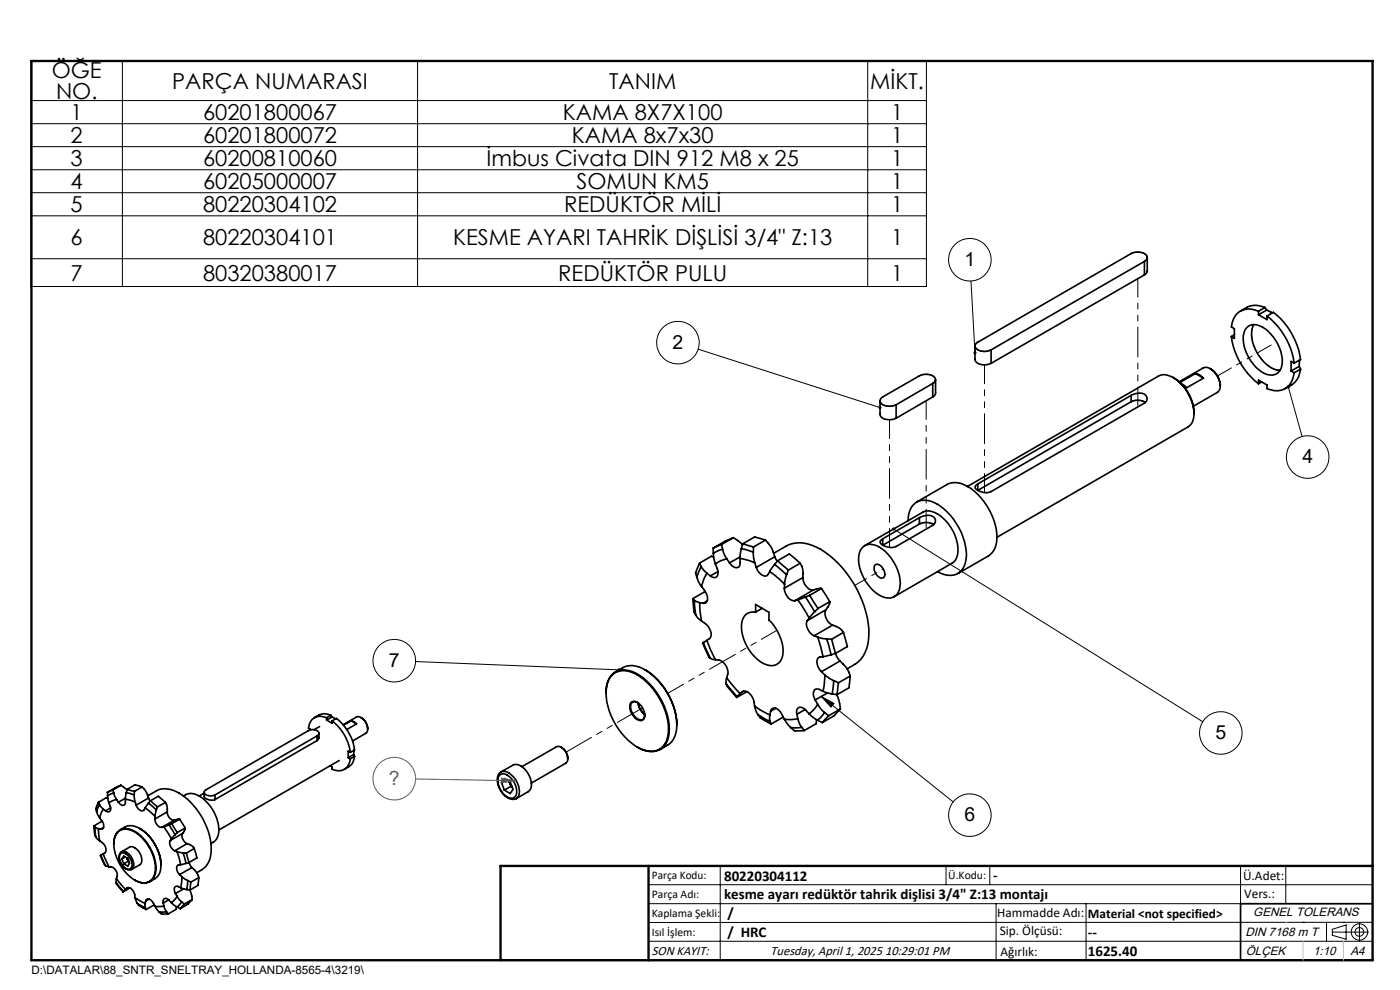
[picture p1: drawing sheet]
<svg xmlns="http://www.w3.org/2000/svg" width="297mm" height="210mm" viewBox="0 0 297 210" stroke-linecap="round" stroke-linejoin="round" font-family="sans-serif">
<g fill="none" stroke="#000" stroke-width=".35">
<path d="M242.8 55.4a.95 .95 0 0 0 .6-1.1 .95 .95 0 0 0-1-.7l-1.6-.1-.8 .3-32.6 18.8a.85 .85 0 0 0-.6 .8 .85 .85 0 0 0 .6 .8l.4 .2a3 3 0 0 0 2.5-.2M242.8 55.4l-32.5 18.8M242.8 55.4v2.9M242.8 58.3l-32.5 18.8M243.4 54.6v2.9l-.1 .3-.5 .5M206.8 73.4v2.9a2.23 2.23 0 0 0 3 .9l.5-.1M210.3 74.2v2.9M253.6 79.2a2.69 2.69 0 0 1 1.7 1M253.6 79.2l-3.3 1.9M253.6 79.2l1.7 1M256.8 78.2a1.51 1.51 0 0 0-1.6-.1l-5 2.9M256.8 78.2a4.5 4.5 0 0 1 2 4.4l-.5 .6-5.1 3"/>
<path d="M256.8 78.2a4.2 4.2 0 0 1 2.1 3.7M261.2 71.4a15.3 15.3 0 0 0 5.8 10M261.9 71l-.7 .4M264.3 69.7a2.49 2.49 0 0 1 3.6-.3 8.8 8.8 0 0 1 4.1 8.1 2.39 2.39 0 0 1-3.8 1.7 8.7 8.7 0 0 1-4.3-8.5zM266 68.9a6.8 6.8 0 0 0 1.1 6.6 5.8 5.8 0 0 0 4.5 3.1M267 66a3.8 3.8 0 0 0-5.8 3.3l.7 .4v2.1l-.7-.4M267 66v.8M267 66.8l1.8 1v-.7M268.4 65.2l.3 .6M268.4 65.2a4.7 4.7 0 0 0-5.3 .8M268.4 65.2l-1.4 .8M268.7 65.8l1.2 .6"/>
<path d="M268.7 65.8l-1.7 1M268.8 67.1a15.3 15.3 0 0 1 5.7 9.9M268.8 67.1l1.3-.9a15.5 15.5 0 0 1 5.8 10.1l-1.4 .7M273.9 78.7l.6 .4M274.5 79.1a3.8 3.8 0 0 1-5.7 3.3v-.7l-1.8-1.1v.8M274.5 77l-.6-.3v2M275.6 77.7l.3 .6M275.6 77.7l-1.7 1M275.7 76.4l-.1 1.3M275.9 78.3a4.7 4.7 0 0 1-3.3 4.1M275.9 78.3l-1.4 .8M186.7 85v2.9a1.7 1.7 0 0 0 2 1.1l1.4-.3"/>
<path d="M190.1 85.9v2.8M197.9 81.3a.85 .85 0 0 0 .6-.8 .85 .85 0 0 0-.6-.8l-1.4-.3-1.4 .3-7.8 4.5a.96 .96 0 0 0-.6 1.1 .96 .96 0 0 0 1 .7l1.5 .1 .9-.2M197.9 81.3l-7.8 4.6M197.9 81.3v2.9M197.9 84.2l-7.8 4.5M198.5 80.5v2.9l-.1 .3-.5 .5M240 83.9l.2-.2a2.79 2.79 0 0 1 2.9 .1 1.04 1.04 0 0 1-.3 1.7l-32.5 18.8a2.97 2.97 0 0 1-3.4-.8l.1-.6 .4-.3M240 85.2l1.4-.3 1 .1 .6 .4M240 83.9l-32.6 18.7M240 85.2l-32.6 18.8v-1.4M240 83.9v1.3M248.9 80.1a2.99 2.99 0 0 0-3.2-.3l-40.5 23.4"/>
<path d="M248.9 80.1a9.7 9.7 0 0 1 4.4 8.3 2.7 2.7 0 0 1-1.3 2.2l-40.5 23.4M248.9 80.1a9.1 9.1 0 0 1 4.4 7.6M255.3 80.2l-3.6 2.1-1.1-.9M267.7 81l-.7 .4M148.4 119.4l.4 .8M148.4 119.4l-.8 2.1 .2 1M151.3 116.3v1.1M151.3 117.4l.1 .8 .4 1.4M151.4 118.1l-.5-.1-2.5 1.4M151.8 119.6a2.95 2.95 0 0 1 .4 2.6 .89 .89 0 0 1-1.5 0M153.1 115.5l.2 1M153.1 115.5l-1.8 .8"/>
<path d="M153.3 116.5l.4 1.3 .5 .8M153.3 116.5l-2 .9M154.2 118.6a5.4 5.4 0 0 0-2.4 1M154.2 118.6l.6 .8M155.6 114l1.9 1.6M155.6 114l-1.8 .8-2.5 1.5M155.6 114l-2.5 1.5M157 118.5a1.57 1.57 0 0 1-.6 1.9 1.66 1.66 0 0 1-1.6-1M157 118.5l3.1 .9M157 118.1l-2.2 1.3M157.3 116.4l2.5 .7M157.3 116.4l-.3 2.1"/>
<path d="M157.6 115.3l2.2 .7M157.6 115.3l-.3 1.1M159.8 117.1l.3 2.3M159.8 116v1.1M160.1 119.4l.3 1M162.4 114.6l.6 .7a6.1 6.1 0 0 1 1.4 2.8M162.4 114.6l-2.3-.7-2.5 1.4M162.4 114.6l-2.6 1.4M164.1 117.4a10.6 10.6 0 0 1 4.5-2.2 9.9 9.9 0 0 1 7.4 2.7 22.7 22.7 0 0 1 8.3 16.7 7.2 7.2 0 0 1-4.6 7.3M164.3 119.7l2.6 2.2M164.3 119.7l-1 1.5M164.4 118.1l.5 1"/>
<path d="M164.4 118.1l-4 2.3M165 118.9l2.3 2M165 118.9l-.7 .8M165 118.9l2.5-1.4 2.3 2M169.8 119.5l.3 .6a4.6 4.6 0 0 1 .2 2.4M169.8 119.5l-2.5 1.4M182.8 116.3a3 3 0 0 1 4.4 .2 9.1 9.1 0 0 1 3.6 8.6 2.61 2.61 0 0 1-4.3 1.2 9.6 9.6 0 0 1-4.3-8.4l.3-1.2zM183.4 115.7l12.3-7a3.8 3.8 0 0 1 4.4 1.2 8.9 8.9 0 0 1 3 8.1 2.23 2.23 0 0 1-1.1 1.5l-12.3 7.1M185.6 119.9a1.18 1.18 0 0 1 1.7 .7 1.39 1.39 0 0 1 0 2 1.81 1.81 0 0 1-1.8-1.7zM192.7 110.4a3.8 3.8 0 0 1 3.3-4.3 7.8 7.8 0 0 1 5.7 3.3 13.2 13.2 0 0 1 3.3 9.1 3.5 3.5 0 0 1-5.4 3.1l-.7-.3M194.5 106.5l6.4-3.7a4.8 4.8 0 0 1 5.2 .9 13.7 13.7 0 0 1 5.4 11.1 4 4 0 0 1-1.8 3.1l-6.5 3.8M195.1 109.8a2.82 2.82 0 0 1 3.1 0 1.08 1.08 0 0 1-.3 1.6l-7.8 4.5a3.1 3.1 0 0 1-3.4-.8v-.2l.6-.6"/>
<path d="M195.1 111.2l1.4-.4 .9 .2 .6 .3M195.1 109.8l-7.8 4.5M195.1 111.2l-7.8 4.5v-1.4M195.1 109.8v1.4M147 127l.3 .3M147 127l.2 2.8 .4 .7M147.3 127.3l1.1 .5M147.3 127.3l.3 3.2M147.6 130.5l.4 .5 .8 .8M147.8 122.5l.3 .7 .7 1.2M148.4 127.8l.1 1.9 .3 2.1M148.4 127.8l.8 .2"/>
<path d="M148.8 120.2l1.2 1.4M148.8 120.2l-1 2.3M148.8 131.8a3.2 3.2 0 0 1 2 3.2l-.1 .3-.7 .5M148.8 124.4l.9 1.3a1.55 1.55 0 0 1-.2 2.3h-.3M149.2 136.3l1.5 3.3M149.2 136.3l-.2 .1 .8 1.7 .6 1.3 .3 .2M149.6 125.5l-2.6 1.5M150 135.8l.8 2.1 1 2M150 121.6l-.7 1.3-.5 1.5M150 135.8l-.8 .5M150 121.6l.7 .6M150 127.5l-.8 .5"/>
<path d="M150.7 139.6l1.1 .3M151.8 139.9a2.68 2.68 0 0 1 2.4 3.8M152.3 121.2l-1.6 1M160.3 128.2l2.8 1.7v1.6a9.4 9.4 0 0 1 3 7.5 2.55 2.55 0 0 1-4.1 1.8 9.3 9.3 0 0 1-4.6-8.9 2.35 2.35 0 0 1 2.9-2.1zM160.4 120.4a1.93 1.93 0 0 0 2.4 1.7l.5-.9M161.7 129l-1.4 .8M163.3 121.2l3.1 2.7M166.4 124.8a2.61 2.61 0 0 0 2.2 2.6M166.4 123.9v.9M166.9 121.9l-.5 2M167.3 120.9l-.4 1M169.2 127.2l2.5 3.9"/>
<path d="M169.2 127.2l-.6 .2M170.3 122.5a2.61 2.61 0 0 0 2.2 2.7M170.3 122.5l-3.9 2.3M170.9 126.6l1.9 3.2M170.9 126.6l-1.7 .6M171.3 131.6a2.61 2.61 0 0 0 1.4 3.3M171.7 131.1l-.4 .5M171.8 126.3l1.7 2.8M171.8 126.3l-.9 .3M172.5 125.2l-3.9 2.2M172.7 134.9l.8 .2M172.8 129.8l-1.1 1.3"/>
<path d="M173.5 135.1l1.1 4.2M173.5 135.1l1.9 .4M173.5 129.1l-.7 .7M174.3 124.8l1.7 2.8M174.3 124.8h-.7l-1.1 .4M174.3 124.8l-2.5 1.5M174.6 139.3l-.6 .1a1.3 1.3 0 0 0-.5 1.8l.8 1.3M175.2 129.4a2.63 2.63 0 0 0 1.4 3.2M175.2 129.4l-3.9 2.2M175.4 135.5l.9 3.4M175.4 135.5l1 .1M176 127.6l-.1 .6-.7 1.2"/>
<path d="M176 127.6l-2.5 1.5M176.3 138.9l-1.7 .4M176.4 135.6l.8 3M176.6 132.6a3.2 3.2 0 0 1 2.3 1.6M176.6 132.6l-3.9 2.3M177.2 138.6l-.9 .3M177.3 138.6l.3 .8 .6 .8M178.9 134.2l.9 3-2.6 1.4M178.9 134.2l-2.5 1.4M67.3 156.1a.64 .64 0 0 0 .3-.7 .64 .64 0 0 0-.6-.5l-.7-.1-.9 .2-21.7 12.5a.62 .62 0 0 0-.4 .7 .62 .62 0 0 0 .7 .5l.7 .1 .9-.2M67.3 157.1l-21.7 12.5M67.3 156.1l-21.7 12.5"/>
<path d="M67.3 156.1v1M67.7 156.4l-.4 .7M67.7 155.5v1M67.8 154.1l-1.2 .7M69.3 152.3a2.55 2.55 0 0 0-3.9 2.2l.5 .3M69.3 152.3v.4M69.3 152.7l1.1 .7v-.5M70.2 151.7l.2 .4M70.2 151.7l-.5-.2a3.2 3.2 0 0 0-3 .7M70.2 151.7l-.9 .6M70.4 152.9a10.3 10.3 0 0 1 3.9 6.7M70.4 152.9l1-.5a10.1 10.1 0 0 1 3.8 6.7l-.9 .5"/>
<path d="M70.4 152.1l.8 .4M70.4 152.1l-1.1 .6M74.3 159.6l-.4-.3v1.4M74.5 152.9l.7 .3 .4 .4M74.5 152.9l-1.6 .9M74.5 152.9l1.1 .7M75.1 159.2l-.1 .8M75.6 153.6l-2 1.2M76.6 152.2l-.8-.2-3 1.7M76.6 152.2a2.67 2.67 0 0 1 1.2 3.2l-3 1.8M76.6 152.2a2.89 2.89 0 0 1 1.4 2.4M119 158.5l-.9-.1-7.4 4.2"/>
<path d="M119 158.5a2.84 2.84 0 0 1 1.3 3.1l-.2 .3-7.4 4.2M119 158.5a2.6 2.6 0 0 1 1.4 2.5M128.6 147a4.8 4.8 0 0 1 2.1-4.5 5.6 5.6 0 0 1 5.8 1.3 14.8 14.8 0 0 1 5.5 11.7 3.8 3.8 0 0 1-4.1 3.9 5.8 5.8 0 0 1-2.7-.9M129.6 143.4a4 4 0 0 1 5.2-.5 14.4 14.4 0 0 1 7 12.6 3.8 3.8 0 0 1-5.5 3.5 14.1 14.1 0 0 1-7.6-10.1 7 7 0 0 1 .9-5.5zM130.5 142.5a5.1 5.1 0 0 1 6.8-.2 15 15 0 0 1 6.3 11.4M134 148.9a1.79 1.79 0 0 1 2.1 .9l.3 .5a2.05 2.05 0 0 1 0 2.4 1.66 1.66 0 0 1-2.1-.9 2.32 2.32 0 0 1-.3-2.9zM135.2 149a.95 .95 0 0 0-1.1 0 .95 .95 0 0 0-.3 1.1 2.87 2.87 0 0 0 2.3 2.6 .96 .96 0 0 0 .7-1M135.4 149.1v.1a3.4 3.4 0 0 0 1.4 2.3l-1-1.2-.4-1.2M136.9 142.1a14.6 14.6 0 0 1 6.7 11.6M143.6 153.7a5 5 0 0 1-3.6 5.3M154.1 145.1l2.3 2.7M154.1 145.1l.1 .4 2.1 2.4"/>
<path d="M154.2 143.7l2.8 3.4M154.2 143.7l-.1 1.4M156.4 147.8l-.1 .1M157 147.1l-.6 .7M157.5 146.7a1.45 1.45 0 0 1 1.9 .8 4 4 0 0 1 .7 2.3M157.5 146.7l-.5 .4M157.7 146.6l-.2 .1M158.5 146.7l-2.2 1.2M160.1 149.8l1.6 1 1.6 .9M160.1 149.8l.7 1.7M160.8 151.5l2.6 1.6M160.8 151.5a2.58 2.58 0 0 0 1.6 1.4l1.2 .7"/>
<path d="M163.3 151.7l.1 1.4M163.4 153.1l.2 .5M163.5 150.9a.88 .88 0 0 1 .6-.7 .88 .88 0 0 1 .9 .3l.7 .7 .7 1.4M163.5 150.9l-.2 .8M164.6 150.2l-1.1 .7M166.2 152l-2.6 1.6M166.4 152.6l1.3 1.7M167.7 154.3l.9 .7h2M169.1 151.5l.2 1M169.3 152.5l-1.4 .1h-1.5M169.3 152.5l.4 1.2 .4 .6M170.1 154.3l.5 .7"/>
<path d="M170.1 154.3l-1.2 .1-1.2-.1M170.8 150.5l-1.7 1M171.6 151.4a2.56 2.56 0 0 0-2-1.4 1.04 1.04 0 0 0-.5 1.5M171.6 151.4l1.9 1.4M172.9 148.5l.6 .9M173.2 152.7l-.1 .8-2.5 1.5M173.5 149.4l-.6 .9-1.3 1.1M173.5 149.4l.8 1.2 .6 .6M173.5 152.8l.9 .5M174.3 142.5l.7 .6M174.6 146.6a1.54 1.54 0 0 0-1.7-.3 1.81 1.81 0 0 0 0 2.2M174.6 146.6l1.9 .6"/>
<path d="M174.9 151.2l.9 .6M174.9 151.2l-1.4 1.6M175 143.1l-.2 2.3-.2 1.2M175 143.1l1.8 1.3M175.5 147l-2.6 1.5M175.8 151.8l-1.4 1.5M176.5 147.2l1.1 .1M176.8 144.4l1.1 .4M176.8 144.4l-.3 2.8M177.5 147.3l.5 1.4 .3 1.7M177.9 144.8l-.3 2.5M178.2 140.2l.7 .7a5.2 5.2 0 0 1 1.5 2.5"/>
<path d="M178.2 140.2l-3.9 2.3M178.3 150.4l-1.3 1.4-2.6 1.5M178.3 150.4l-2.5 1.4M180.4 143.4l-.3 2.5-2.5 1.4M180.4 143.4l-2.5 1.4M19.9 175.2l.2 .2M19.9 175.2l.2 1.9 .2 .4M20.1 175.4l.8 .4M20.1 175.4l.2 2.1M20.3 177.5l.8 .9M20.5 172.2l.6 1.3M20.9 175.8l.2 2.6"/>
<path d="M20.9 170.2l.2 .5M20.9 170.2l-.6 1.3 .2 .7M20.9 175.8l.5 .1M21.1 170.7l.8 .9M21.1 170.7l-.6 1.5M21.1 178.4a1.78 1.78 0 0 1 1.2 2.5l-.4 .2M21.1 173.5l.5 .6a1.14 1.14 0 0 1 0 1.8h-.2M21.7 174.2l-1.8 1M21.9 171.6l-.8 1.9M21.9 171.6l.5 .4M22 175.5l-.6 .4M22.8 168.1v.7"/>
<path d="M22.8 168.8l.3 1.5M22.9 169.3l-.4-.1-1.6 1M23.1 170.3l.4 .9a.66 .66 0 0 1-.2 .9 .66 .66 0 0 1-.9-.1M23.5 171.4l-1.1 .6M24 167.5l.1 .7M24 167.5l-1.2 .6M24.1 179a2.76 2.76 0 0 1 2.7-3.2 7.8 7.8 0 0 1 5.5 5.1 5.7 5.7 0 0 1 0 5.6 2.93 2.93 0 0 1-3.8 .2M24.1 168.2l.6 1.4M24.1 168.2l-1.3 .6M24.7 169.6l-1.6 .7M24.7 169.6l.4 .6M24.9 176.6a3.2 3.2 0 0 1 4.4 .4 9.3 9.3 0 0 1 3.5 8.2 2.42 2.42 0 0 1-3.5 1.8 9.2 9.2 0 0 1-5-9.1z"/>
<path d="M25.4 176.1a3.6 3.6 0 0 1 5 .2 10.2 10.2 0 0 1 3.7 7.2M25.6 166.6l1.4 1M25.6 166.6l-2.8 1.5M25.6 166.6l-1.6 .9M26.6 169.5a1.18 1.18 0 0 1-.2 1.2l-.6 .1-.7-.6M26.6 169.5l2.1 .6M26.6 169.3l-1.5 .9M26.8 168.1l1.7 .5M26.8 168.1l-.2 1.4M27 167.5l1.5 .4M27 167.5l-.2 .6M28.5 168.6l.2 1.5"/>
<path d="M28.5 167.9v.7M28.7 170.1l.2 .7M28.9 170.8a1.25 1.25 0 0 0 1.5 1.1l.4-.5M29.7 175.7a9.7 9.7 0 0 1 4.4 7.8M30.2 166.9l.7 .9 .6 1.5M30.2 166.9l-1.6-.4-1.6 1M30.2 166.9l-1.7 1M30.8 171.4l2.1 1.8M31.4 168.8l1.8-1a5.1 5.1 0 0 1 5.4 .9 14.8 14.8 0 0 1 6.2 12.3 4.7 4.7 0 0 1-3.1 4.1M31.5 170.4l1.7 1.4M31.5 170.4l-.7 1M31.5 169.3l.4 .6"/>
<path d="M31.5 169.3l-2.6 1.5M31.9 169.9l1.5 1.3M31.9 169.9l-.4 .5M31.9 169.9l1.7-1 1.5 1.3M32.8 173.7a1.76 1.76 0 0 0 1.6 1.8M32.9 173.2l-.1 .5M33.2 171.8l-.3 1.4M33.4 171.2l-.2 .6M34.7 175.4l1.7 2.5M34.7 175.4l-.3 .1M35.1 170.2l.3 .7 .1 1.3M35.1 170.2l-1.7 1"/>
<path d="M35.5 172.2a1.69 1.69 0 0 0 1.5 1.8M35.5 172.2l-2.7 1.5M35.8 175l1.3 2.1M35.8 175l-1.1 .4M36.1 178.3a1.75 1.75 0 0 0 1 2.2M36.4 177.9l-.3 .4M36.4 174.7l1.2 1.9M36.4 174.7l-.6 .3M37 174l-2.6 1.5M37.1 177.1l-.7 .8M37.6 176.6l-.5 .5M38.1 173.8l1.2 1.8"/>
<path d="M38.1 173.8l-1.1 .2M38.1 173.8l-1.7 .9M38.7 176.8a1.72 1.72 0 0 0 1 2.2M38.7 176.8l-2.6 1.5M38.9 168.9a2.96 2.96 0 0 1 3.9 .3 8.8 8.8 0 0 1 3.5 7.9 2.78 2.78 0 0 1-1.5 1.9M39.3 175.6l-.6 1.2M39.3 175.6l-1.7 1M39.7 179l1.2 .5 .3 .5M39.7 179l-2.6 1.5M41.2 180l.6 2-1.7 .9M41.2 180l-1.7 1M43.3 168.2l-1 .7"/>
<path d="M43.3 168.1v.9M43.4 169a1.9 1.9 0 0 0 2.2 .6M45.6 168.6v1M72 161.3l-25.6 14.8M73.9 160.7l.4 .3M74.3 161a2.57 2.57 0 0 1-3.9 2.2v-.5l-.4-.3M75 160l.2 .4M75 160l-1.1 .7M75.2 160.4l-.1 .6a2.9 2.9 0 0 1-2.1 2.2M75.2 160.4l-.9 .6M105.9 164.6a1.42 1.42 0 0 1 2.1 .1 3.8 3.8 0 0 1 1.4 4.2 1.42 1.42 0 0 1-2.2-.1 3.8 3.8 0 0 1-1.3-4.2zM106.3 163.8a2.37 2.37 0 0 0-.5 3.1 3.5 3.5 0 0 0 3.5 2.6l.2-.1"/>
<path d="M106.3 163.8l2.5-1.5a2.81 2.81 0 0 1 3.3 1.9 2.86 2.86 0 0 1 0 3.7l-2.6 1.5M106.3 163.8a2.22 2.22 0 0 1 2.5 .8 4 4 0 0 1 1 4.5l-.3 .3M106.4 166l.6 1.6M106.4 166l.6-.8 1.2 .7 .6 1.6-.6 .8-1.2-.7M107.5 165.4l-1.1 .6M108 165.7l.1 .3M108 165.8l.1 .2M108.1 166l.5 .8M108.1 166l.3 .8M108.4 166.8l-1.4 .8M108.4 166.8l.3 .1M21.4 181.4l1 2.2"/>
<path d="M21.4 181.4l-.1 .1 .5 1.1 .6 1M21.9 181.1l1.2 2.8M21.9 181.1l-.5 .3M22.4 183.6l.7 .3M23.1 183.9a1.75 1.75 0 0 1 1.6 2.5M24.7 187.2l1.5 1.9M24.7 187.2v.4l1.4 1.6M24.7 186.4l1.9 2.2M24.7 186.4v.8M25.5 181.2a1.09 1.09 0 0 1 1.7 .4 2.17 2.17 0 0 1 .5 2.7 1.66 1.66 0 0 1-2-1.2l-.4-1zM25.8 180.7a2.22 2.22 0 0 0 .6 3.3l.8 .5 .7-.1M25.8 180.7l1.7-1a2.08 2.08 0 0 1 2.3 1.6l.3 1.1-.3 .9-1.9 1.1"/>
<path d="M25.8 180.7a2.03 2.03 0 0 1 2.3 1.6l.3 1.1-.1 .6-.4 .4M25.9 182.2l.3 1M25.9 182.2l.3-.6 .9 .5 .4 1-.4 .6-.9-.5M26.2 189.1l-.1 .1M26.6 181.8l-.7 .4M26.6 188.6l-.4 .5M26.9 188.4a1.27 1.27 0 0 1 1.6 1.1l.1 .9M26.9 188.4l-.3 .2M27.1 188.3l-.2 .1M27.2 182.7l-.2-.7 .3 .7M27.2 182.7l-1 .5M27.2 182.7l.1 .1"/>
<path d="M27.6 188.3l-1.5 .9M28.6 190.4l2.2 1.3M28.6 190.4l.5 1.2M29.1 191.6l1.7 1M29.1 191.6l.3 .4 1.6 .9M30.8 191.7v.9M30.8 192.6l.2 .3M30.9 191.1l.1-.2a.83 .83 0 0 1 1.4 .4l.5 1M30.9 191.1l-.1 .6M31.6 190.7l-.7 .4M32.7 191.9l-1.7 1M32.9 192.3l.9 1.2"/>
<path d="M33.8 193.5l.5 .4h1.4M34.1 183.5a3.3 3.3 0 0 1-2.3 3.5M34.6 191.5l.2 .7M34.8 192.2l-1.9 .1M34.8 192.2l.5 1.2M35.3 193.4l.4 .5M35.3 193.4l-1.5 .1M35.8 190.9l-1.2 .6M36.3 191.5l-.4-.5a.68 .68 0 0 0-1-.4 .68 .68 0 0 0-.3 .9M36.3 191.5l1.3 .9M37.1 180.5l.5 .1M37.2 189.5l.4 .6"/>
<path d="M37.4 192.3v.6l-1.7 1M37.6 180.6l.7 2.8M37.6 190.1l-1.3 1.4M37.6 180.6l1.2 .3M37.6 190.1l1 1.2M37.6 192.4l.6 .3M38.1 185.5l.5 .5M38.3 183.4a.92 .92 0 0 0-.8 .6 .92 .92 0 0 0 .2 1l.4 .5M38.3 188.3a.99 .99 0 0 0-1.1-.2 1.2 1.2 0 0 0 0 1.4M38.3 188.3l1.3 .4M38.6 191.3l.5 .5M38.6 191.3l-1 1.1"/>
<path d="M38.6 186l-.3 2.3M38.6 186l1.2 .8M38.6 186h.1M38.8 180.9l.7 2.3M38.8 180.9l.7 .1M38.9 188.6l-1.7 .9M39.1 191.8l-.9 .9M39.5 183.2l-1.2 .2M39.5 181l.6 1.9M39.6 188.7l.7 .1M39.8 186.8l.7 .3M39.8 186.8l-.2 1.9"/>
<path d="M40.1 182.9l-.6 .3M40.1 182.9l.6 1.1M40.3 188.8l.3 .9 .2 1.1M40.5 187.1l-.2 1.7M40.7 184a4.1 4.1 0 0 1 1.5 2.2M40.7 184l-2.6 1.5M40.8 190.8l-.9 1-1.7 .9M40.8 190.8l-1.7 1M42.2 186.2l-.2 1.6-1.7 1M42.2 186.2l-1.7 .9M291.2 191.7h-28v12M106.2 203.7h185"/>
</g>
<path d="M242.8 55.4a.94 .94 0 0 0 .6-1.1 .94 .94 0 0 0-1-.7l-1-.2-1.4 .4M207.4 72.6a.94 .94 0 0 0-.5 1 .94 .94 0 0 0 1 .8l1.5 .1 .9-.3M187.3 84.2a.94 .94 0 0 0-.6 1.1 .94 .94 0 0 0 1 .7l1.5 .1 .9-.3M197.9 81.3a.94 .94 0 0 0 .6-1 .94 .94 0 0 0-1-.8l-1.5-.1-.9 .3M243 85.3l-.6-.3-1-.1-1.4 .3M198.1 111.3l-.6-.3-1-.2-1.4 .3" fill="none" stroke="#000" stroke-width=".21" stroke-dasharray="6.3 1.3 1.3 1.3 1.3 1.3"/>
<path d="M271.6 78.5a6.9 6.9 0 0 1-5.3-4.5 5.8 5.8 0 0 1-.3-5.2" fill="none" stroke="#000" stroke-width=".21" stroke-dasharray="6.3 1.3 1.3 1.3 1.3 1.3" stroke-dashoffset="3.2"/>
<path d="M241.4 59.1v26.9M196.5 85v27" fill="none" stroke="#000" stroke-width=".21" stroke-dasharray="6.3 1.3 1.3 1.3 1.3 1.3" stroke-dashoffset="2.4"/>
<path d="M208.9 77.4v27.1M188.7 89v27.1" fill="none" stroke="#000" stroke-width=".21" stroke-dasharray="6.3 1.3 1.3 1.3 1.3 1.3" stroke-dashoffset="2.3"/>
<path d="M120.1 159.5l16.2-9.3" fill="none" stroke="#000" stroke-width=".21" stroke-dasharray="6.3 1.3 1.3 1.3 1.3 1.3" stroke-dashoffset=".2"/>
<path d="M141.7 147.1l23.2-13.4" fill="none" stroke="#000" stroke-width=".21" stroke-dasharray="6.3 1.3 1.3 1.3 1.3 1.3" stroke-dashoffset="2.5"/>
<path d="M181.4 124.2l6-3.5" fill="none" stroke="#000" stroke-width=".21" stroke-dasharray="6.3 1.3 1.3 1.3 1.3 1.3" stroke-dashoffset="3.5"/>
<path d="M258.3 79.7l11.4-6.5" fill="none" stroke="#000" stroke-width=".21" stroke-dasharray="6.3 1.3 1.3 1.3 1.3 1.3" stroke-dashoffset="3"/>
<g fill="none" stroke="#000" stroke-width=".21">
<path d="M6.6 12.9h189.9v47.9h-189.9zM26 12.9v47.9M88.6 12.9v47.9M184.1 12.9v47.9M6.6 21.3h189.9M6.6 26.2h189.9M6.6 31.1h189.9M6.6 36h189.9M6.6 40.9h189.9M6.6 45.8h189.9M6.6 54.9h189.9M206 59.6l.8 15.2"/>
<path d="M148.1 74.1l38.6 12.4M273.3 82l2.9 10.6M189.6 112.2l65.6 40.9M88.2 140.3l43.1 1.8M174.2 147.7l2.7 1.5-.6 .8zM174.2 147.7l28 22.4M137.6 187.7h153.6M137.6 191.7h153.6M137.6 199.7h153.6M152.8 183.7v20M200.7 183.7v4M210 183.7v4"/>
<path d="M211.3 191.7v12M230.4 191.7v12M263.2 183.7v20M272.8 183.7v8M276.4 195.6h.1M281.4 195.6v4.1M282.6 197.7h7.8M282.6 197.1l3-.9v3l-3-.8zM285 195.6h.1M288.4 195.8v3.8M291.2 195.6l-153.6 .1"/>
<circle cx="205.7" cy="55.1" r="4.5"/>
<circle cx="143.8" cy="72.7" r="4.5"/>
<circle cx="277.4" cy="96.9" r="4.5"/>
<circle cx="83.6" cy="140.2" r="4.5"/>
<circle cx="259" cy="155.5" r="4.5"/>
<circle cx="205.8" cy="172.9" r="4.5"/>
<circle cx="288.4" cy="197.7" r="1.74"/>
<circle cx="288.4" cy="197.7" r=".93"/>
</g>
<g fill="none" stroke="#808000" stroke-width=".21">
<path d="M88.2 165.2l21.2 .4M106.4 165.1l3 .5-3 .4z"/>
<circle cx="83.6" cy="165.2" r="4.5"/>
</g>
<path d="M6.7 12.9h284.5v190.8h-284.5zM137.6 183.7v20M291.2 183.7h-185v20" fill="none" stroke="#000" stroke-width=".5"/>
<path d="M272.8 195.6h.1M276.4 199.7v4M285 199.7v4" fill="none" stroke="#c0c0c0" stroke-width=".21"/>
<path d="M186.5 86.2a.34 .34 0 0 0 0 .5 .34 .34 0 0 0 .5-.1l-.3-.1h.3a.34 .34 0 0 0-.2-.3 .34 .34 0 0 0-.3 0zM206.6 74.6l-.1 .1a.34 .34 0 0 0 .4 .5l-.1-.4 .1 .4a.34 .34 0 0 0 .2-.5 .34 .34 0 0 0-.5-.1zM273.1 81.8a.34 .34 0 0 0 0 .6 .34 .34 0 0 0 .5-.3 .34 .34 0 0 0-.4-.4l.1 .3-.1-.3zM189.3 112l.3 .2-.3-.2a.34 .34 0 0 0 .4 .5 .34 .34 0 0 0 .2-.5 .34 .34 0 0 0-.6 0zM174.2 147.7l2.7 1.5-.6 .8zM131.1 141.8a.33 .33 0 0 0 .1 .6 .33 .33 0 0 0 .5-.3h-.4h.4l-.2-.3z" fill="#000"/>
<path d="M106.4 165.1l3 .5-3 .4z" fill="#808000"/>
<g font-size="4.7">
<text x="11" y="16.5">ÖĞE</text>
<text x="11.9" y="21">NO.</text>
<text x="36.5" y="18.8">PARÇA NUMARASI</text>
<text x="129.2" y="18.8">TANIM</text>
<text x="184.6" y="18.8">MİKT.</text>
<text x="15" y="25.5">1</text>
<text x="43.1" y="25.5">60201800067</text>
<text x="119.4" y="25.5">KAMA 8X7X100</text>
<text x="189" y="25.5">1</text>
<text x="15" y="30.3">2</text>
<text x="15" y="35.2">3</text>
<text x="43.1" y="30.3">60201800072</text>
<text x="43.1" y="35.2">60200810060</text>
<text x="103.2" y="35.2">İmbus Civata DIN 912 M8 x 25</text>
<text x="121.3" y="30.3">KAMA 8x7x30</text>
<text x="189" y="30.3">1</text>
<text x="189" y="35.2">1</text>
<text x="15" y="40.1">4</text>
<text x="43.1" y="40.1">60205000007</text>
<text x="122.3" y="40.1">SOMUN KM5</text>
<text x="189" y="40.1">1</text>
<text x="15" y="45">5</text>
<text x="43.1" y="45">80220304102</text>
<text x="119.7" y="45">REDÜKTÖR MİLİ</text>
<text x="189" y="45">1</text>
<text x="15" y="52">6</text>
<text x="43.1" y="52">80220304101</text>
<text x="96.1" y="52">KESME AYARI TAHRİK DİŞLİSİ 3/4&quot; Z:13</text>
<text x="189" y="52">1</text>
<text x="15" y="59.5">7</text>
<text x="43.1" y="59.5">80320380017</text>
<text x="118.4" y="59.5">REDÜKTÖR PULU</text>
<text x="189" y="59.5">1</text>
</g>
<g font-size="4.1">
<text x="204.6" y="56.4">1</text>
<text x="142.7" y="73.9">2</text>
<text x="276.3" y="98.2">4</text>
<text x="82.5" y="141.4">7</text>
<text x="257.9" y="156.7">5</text>
<text x="204.6" y="174.2">6</text>
</g>
<text font-size="4.1" fill="#808000" x="82.5" y="166.4">?</text>
<g font-size="3.2">
<text x="153.6" y="190.8">kesme ayarı redüktör tahrik dişlisi 3/4&quot; Z:13 montajı</text>
<text x="153.6" y="186.8">80220304112</text>
<text x="210.7" y="186.6">-</text>
<text x="154.3" y="194.8">/</text>
<text x="154.3" y="198.8">/ HRC</text>
<text x="230.8" y="198.7">--</text>
<text x="230.8" y="202.8">1625.40</text>
</g>
<g font-size="2.8">
<text x="263.7" y="186.7">Ü.Adet:</text>
<text x="263.9" y="190.5">Vers.:</text>
<text x="211.5" y="194.5">Hammadde Adı:</text>
<text x="230.8" y="194.7">Material &lt;not specified&gt;</text>
<text x="138.3" y="202.6">SON KAYIT:</text>
<text x="163.5" y="202.6">Tuesday, April 1, 2025 10:29:01 PM</text>
<text x="212.1" y="198.4">Sip. Ölçüsü:</text>
<text x="212.2" y="202.7">Ağırlık:</text>
</g>
<g font-size="2.6">
<text x="265.9" y="194.4">GENEL TOLERANS</text>
<text x="264.2" y="198.5">DIN 7168 m T</text>
<text x="264.3" y="202.6">ÖLÇEK</text>
<text x="278.5" y="202.6">1:10</text>
<text x="286.5" y="202.6">A4</text>
</g>
<g font-size="2.5">
<text x="138.3" y="186.4">Parça Kodu:</text>
<text x="138.3" y="190.5">Parça Adı:</text>
<text x="201.2" y="186.5">Ü.Kodu:</text>
<text x="138.3" y="194.5">Kaplama Şekli:</text>
<text x="138.3" y="198.6">Isıl İşlem:</text>
<text x="6.7" y="206.7">D:\DATALAR\88_SNTR_SNELTRAY_HOLLANDA-8565-4\3219\</text>
</g>
</svg>
